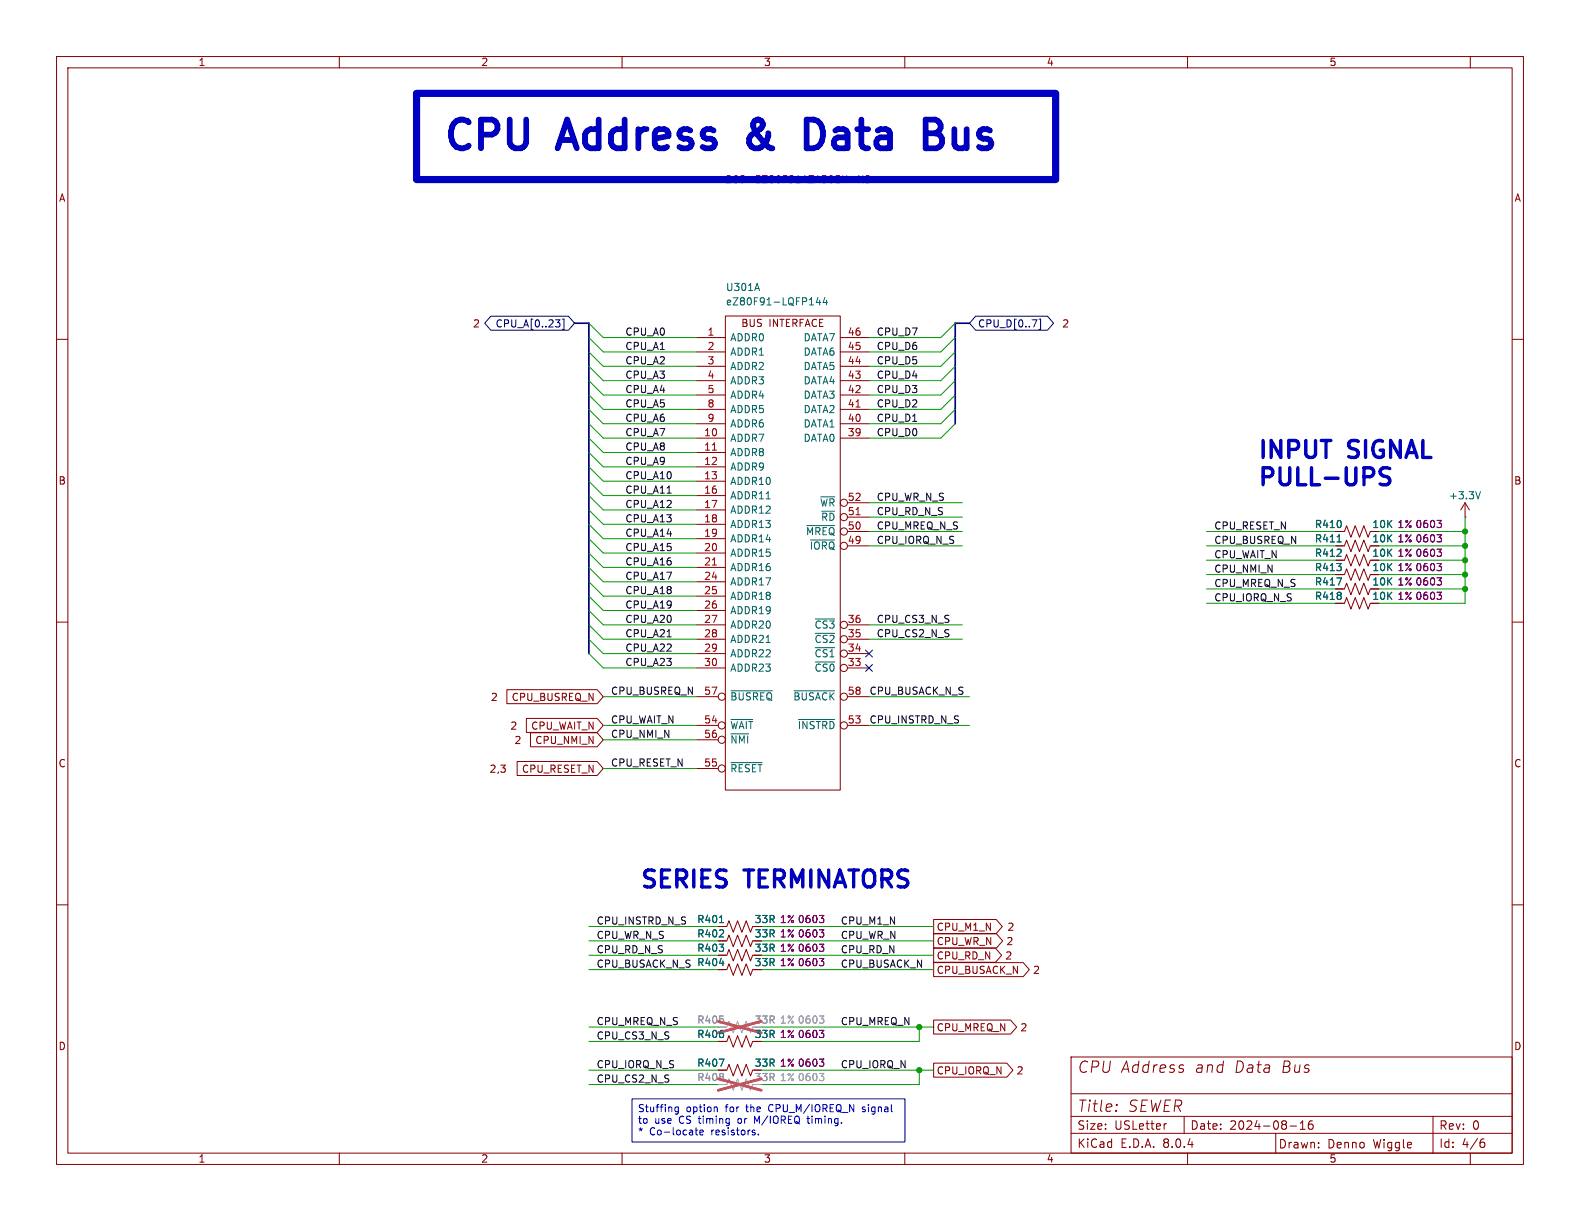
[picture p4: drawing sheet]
<svg xmlns="http://www.w3.org/2000/svg" width="279mm" height="216mm" viewBox="0 0 279 216" stroke-linecap="round" stroke-linejoin="round" font-family="sans-serif">
<g fill="none" stroke="#840000" stroke-width=".18">
<path d="M10 10h259.4v195.9h-259.4zM12 12h255.4v191.9h-255.4zM60 10v2M110 10v2M160 10v2M210 10v2M260 10v2M10 60h2M123.2 59.7h5.1M128.3 55.9h20.3v83.8h-20.3zM148.6 59.7h5.1M267.4 60h2"/>
<path d="M123.2 77.5h5.1M123.2 62.2h5.1M123.2 64.8h5.1M123.2 67.3h5.1M123.2 74.9h5.1M123.2 72.4h5.1M123.2 69.9h5.1M148.6 77.5h5.1M148.6 62.2h5.1M148.6 64.8h5.1M148.6 67.3h5.1M148.6 74.9h5.1"/>
<path d="M148.6 72.4h5.1M148.6 69.9h5.1M123.2 80h5.1M123.2 82.6h5.1M123.2 85.1h5.1M123.2 87.6h5.1M123.2 90.2h5.1M123.2 92.7h5.1M123.2 95.3h5.1M123.2 97.8h5.1M149.9 96.5h3.8M149.9 94h3.8"/>
<path d="M149.9 91.4h3.8M149.9 88.9h3.8M236.2 96.5h1.5l.4-1 .8 2 .7-2 .8 2 .8-2 .7 2 .4-1M236.2 94h1.5l.4-1 .8 2 .7-2 .8 2 .8-2 .7 2 .4-1M236.2 99.1h1.5l.4-1.1 .8 2.1 .7-2.1 .8 2.1 .8-2.1 .7 2.1 .4-1M259.1 91.4h.1M259.1 88.9l-.8 1.3M259.1 88.9v2.5M259.1 88.9l.7 1.3M10 110h2M123.2 100.3h5.1M123.2 102.9h5.1"/>
<path d="M123.2 105.4h5.1M123.2 108h5.1M123.2 110.5h5.1M123.2 113h5.1M123.2 115.6h5.1M123.2 118.1h5.1M149.9 110.5h3.8M149.9 113h3.8M149.9 115.6h3.8M149.9 118.1h3.8M236.2 101.6h1.5l.4-1 .8 2 .7-2 .8 2 .8-2 .7 2 .4-1M236.2 106.7h1.5l.4-1 .8 2 .7-2 .8 2 .8-2 .7 2 .4-1"/>
<path d="M236.2 104.1h1.5l.4-1 .8 2.1 .7-2.1 .8 2.1 .8-2.1 .7 2.1 .4-1.1M267.4 110h2M89.6 122h16l1.1 1.2-1.1 1.2h-16zM91.4 134.7h14.2l1.1 1.2-1.1 1.2h-14.2zM93.1 127h12.5l1.1 1.3-1.1 1.2h-12.5zM93.8 129.6h11.8l1.1 1.2-1.1 1.2h-11.8zM123.2 128.3h3.8M123.2 135.9h3.8M123.2 130.8h3.8M123.2 123.2h3.8M149.9 128.3h3.8M149.9 123.2h3.8"/>
<path d="M10 160h2M267.4 160h2M127 166.4h1.5l.4-1 .8 2 .7-2 .8 2 .8-2 .7 2 .4-1M127 163.8h1.5l.4-1 .8 2 .7-2 .8 2 .8-2 .7 2 .4-1M127 168.9h1.5l.4-1 .8 2 .7-2 .8 2 .8-2 .7 2 .4-1M127 171.5h1.5l.4-1.1 .8 2.1 .7-2.1 .8 2.1 .8-2.1 .7 2.1 .4-1M165.1 162.6h11.1l1 1.2-1 1.3h-11.1zM165.1 170.2h15.8l1.1 1.3-1.1 1.2h-15.8zM165.1 165.1h11.1l1.1 1.3-1.1 1.2h-11.1zM165.1 167.7h10.9l1.1 1.2-1.1 1.2h-10.9zM127 189.2h1.5l.4-1 .8 2 .7-2 .8 2 .8-2 .7 2 .4-1M127 184.2h1.5l.4-1.1 .8 2.1 .7-2.1 .8 2.1 .8-2.1 .7 2.1 .4-1"/>
<path d="M165.1 180.4h13.6l1.1 1.2-1.1 1.2h-13.6zM165.1 188h12.9l1.1 1.2-1.1 1.3h-12.9zM189.4 186.9h78v17h-78zM189.4 197.4h78M189.4 193.4h78M197.5 195.3l.1 .1-.1 .1M197.5 195.3l-.1 .1 .1 .1M197.5 195.3v.2M206.3 198.7l-.3 .1M209.4 197.4v3M228.1 199.1h1.2M229.9 199.7h.9"/>
<path d="M229.9 198.6l.5-.4v1.5M232.1 198.2a.59 .59 0 0 0-.7 .6v.6l.1 .2 .4 .1 .2-.2 .1-.5-.1-.2h-.5l-.2 .2M253.4 197.4v6.5M60 203.9v2M110 203.9v2M160 203.9v2M189.4 200.4h78M210 203.9v2M225.6 200.4v3.5M233.2 202.8v.2M233.2 202.1v.1M260 203.9v2"/>
<path d="M262 202h.3l.3 .2-.1 .5-.5 .2M262.4 201.4l-.4 .1"/>
<circle cx="127.6" cy="128.3" r=".63"/>
<circle cx="127.6" cy="130.8" r=".63"/>
<circle cx="127.6" cy="123.2" r=".63"/>
<circle cx="127.6" cy="135.9" r=".63"/>
</g>
<g fill="none" stroke="#840084" stroke-width=".18">
<path d="M150.3 31.8h1M152.6 31.1v1.2l-.7-1.2v1.2M153.2 31.1v1.2h.5l.2-.7M254.1 99.6h.8l-.4 .5M254.1 94.6h.8l-.4 .4M254.1 92h.8l-.4 .5M254.1 97.1h.8l-.4 .5M254.7 92.5l.2 .2v.3l-.2 .3M254.7 95l.2 .3v.3l-.2 .2M254.7 97.6l.2 .2v.3l-.2 .3M254.1 104.7h.8l-.4 .5M254.1 102.2h.8l-.4 .5"/>
<path d="M254.7 100.1l.2 .3v.3l-.2 .2M254.7 102.7l.2 .2v.3l-.2 .2M254.7 105.2l.2 .2v.3l-.2 .3M144.9 164.4h.8l-.4 .5M144.9 161.9h.8l-.4 .5M144.9 166.9h.8l-.4 .5M144.9 169.5h.8l-.4 .5M145.4 164.9l.3 .2v.3l-.3 .3M145.4 162.4l.3 .2v.3l-.3 .2M145.4 167.4l.3 .3v.3l-.3 .2M145.4 170l.3 .2v.3l-.3 .3M144.9 187.3h.8l-.4 .5"/>
<path d="M144.9 182.2h.8l-.4 .5M145.4 182.7l.3 .2v.3l-.3 .3M145.4 187.8l.3 .2v.3l-.3 .2"/>
</g>
<g fill="none" stroke="#006464" stroke-width=".18">
<path d="M133.9 50.1l.4 1.3M144.6 52.6l-.3 .9h.8M145 53.1v.8M145.9 52.6l-.3 .9h.7M146.2 53.1v.8M142.7 92.9h4.9M143.3 95.5h4.3M145.1 87.9h2.5M236.5 95.8h.7M261.8 86.9l-.4 1.3M144.2 117.1h3.4M144.2 114.5h3.4"/>
<path d="M144.2 112h3.4M144.2 109.4h3.4M236.4 102.2h.8l-.5 1.2M129.3 127.2h3.8M129.3 134.8h5.5M129.3 129.8h3.1M129.3 122.1h7.3M140.4 122.1h7.2M141.2 127.2h6.4M127.2 163.1h.8M127.2 170.3h.8M127.2 187.3h.8l-.5 1.2"/>
</g>
<path d="M126 79.6h.7M151.4 72h.7M126 99.9h.7M151.4 91h.7" fill="none" stroke="#a90000" stroke-width=".18"/>
<path d="M144.9 179.6h.8l-.4 .5M127 181.6h1.5l.4-1 .8 2 .7-2 .8 2 .8-2 .7 2 .4-1M127 191.8h1.5l.4-1 .8 2 .7-2 .8 2 .8-2 .7 2 .4-1M144.9 189.8h.8l-.4 .5M145.4 180.1l.3 .3v.3l-.3 .2M145.4 190.3l.3 .2v.3l-.3 .3" fill="none" stroke="#a1a1a1" stroke-width=".18"/>
<path d="M127 180.6l7.6 2M127 190.8l7.6 2M134.6 180.6l-7.6 2M134.6 190.8l-7.6 2" fill="none" stroke="#e65255" stroke-width=".46"/>
<path d="M86.8 55.9h13.7l1.1 1.3-1.1 1.2h-13.7l-1.1-1.2zM98.2 56.6h.8l-.4 .4M98.8 57l.2 .3v.3l-.2 .2M99.4 56.4h.3v1.8h-.3M172.5 55.9h12.7l1.1 1.3-1.1 1.2h-12.7l-1.1-1.2zM182.5 56.6h.8l-.5 1.2M183.7 56.4h.3v1.8h-.3M153.1 115l1.2 1.2M153.1 117.5l1.2 1.2M154.3 115l-1.2 1.2M154.3 117.5l-1.2 1.2" fill="none" stroke="#000084" stroke-width=".18"/>
<path d="M118 87.2h.7M118 112.6h.7" fill="none" stroke="#0f0f0f" stroke-width=".18"/>
<path d="M244.3 84l.3 .1a1.1 1.1 0 0 1 1.2 .8 .76 .76 0 0 1-.6 .8h-.7l-.4-.1M244.6 82.7l-.3 .2M245.3 82.7l.5 .2" fill="none" stroke="#0000c2" stroke-width=".6"/>
<g fill="none" stroke="#0000c2" stroke-width=".18">
<path d="M111.8 194.3h48.2v7.6h-48.2zM119.9 195.7v1.1l-.2 .2-.3-.1M119.9 195.8l-.3-.1-.3 .3 .2 .5h.4M123.1 199.4v1.1l.3 .2M126.5 195.7l.3 .2v.7M133.9 198.3l-.5-.9v1.2M142.9 197.4v1l.3 .2M152.5 196.5l.1 .1M152.7 195.7l-.2 .2 .2 .3M123.8 200v.6h.5M124.4 200v.1l-.6 .2M133.5 200.3v.3"/>
<path d="M134.1 200.6v.1"/>
</g>
<path d="M73.7 16.5h113v15.3h-113z" fill="none" stroke="#0000c2" stroke-width="1.3"/>
<g fill="none" stroke="#0000c2" stroke-width="1">
<path d="M82.9 21.6a1.75 1.75 0 0 0-2.7 .3M87.7 21.6l-.7-.5h-1.9v5.1M90.1 21.1v4.2M93 21.1v4.2M98.6 26.2l1.7-5.1 1.7 5.1M105.9 21.1v5.1M110.5 21.1v5.1M132.7 24l-.2 .5v.8l.2 .4M133.2 21.9l.2-.5 .5-.3 .8 .3 .2 .5M145.1 21.9l-.5-.5-.8-.3h-1.2v5.1h1.2l.8-.2 .5-.5M152.3 21.1v4.4M163.7 21.1h1.7a1.23 1.23 0 0 1 1 1.3 1.23 1.23 0 0 1-1 1.2 1.35 1.35 0 0 1 1.2 1.2 1.35 1.35 0 0 1-1 1.4h-1.9z"/>
<path d="M163.7 23.6h1.7"/>
</g>
<path d="M101.6 57.2h2.5v58.4M171.4 57.2h-2.5v17.7" fill="none" stroke="#000084" stroke-width=".3"/>
<g fill="none" stroke="#009600" stroke-width=".18">
<path d="M104.1 57.2l2.6 2.5h16.5M104.1 59.7l2.6 2.5h16.5M168.9 57.2l-2.5 2.5h-12.7M168.9 59.7l-2.5 2.5h-12.7M104.1 64.8l2.6 2.5h16.5M104.1 67.3l2.6 2.6h16.5M104.1 62.2l2.6 2.6h16.5M104.1 74.9l2.6 2.6h16.5M104.1 69.9l2.6 2.5h16.5M104.1 72.4l2.6 2.5h16.5M104.1 77.5l2.6 2.5h16.5M168.9 64.8l-2.5 2.5h-12.7"/>
<path d="M168.9 67.3l-2.5 2.6h-12.7M168.9 62.2l-2.5 2.6h-12.7M168.9 74.9l-2.5 2.6h-12.7M168.9 69.9l-2.5 2.5h-12.7M168.9 72.4l-2.5 2.5h-12.7M104.1 90.2l2.6 2.5h16.5M104.1 95.3l2.6 2.5h16.5M104.1 92.7l2.6 2.6h16.5M104.1 97.8l2.6 2.5h16.5M104.1 85.1l2.6 2.5h16.5M104.1 82.6l2.6 2.5h16.5M104.1 80l2.6 2.6h16.5"/>
<path d="M104.1 87.6l2.6 2.6h16.5M153.7 96.5h16.5M153.7 94h16.5M153.7 91.4h16.5M153.7 88.9h16.5M213.4 96.5h22.8M213.4 99.1h22.8M213.4 94h22.8M243.8 96.5h15.3M243.8 99.1h15.3M243.8 94h15.3M259.1 91.4v15.3h-15.3"/>
<path d="M104.1 110.5l2.6 2.5h16.5M104.1 108l2.6 2.5h16.5M104.1 115.6l2.6 2.5h16.5M104.1 113l2.6 2.6h16.5M104.1 105.4l2.6 2.6h16.5M104.1 102.9l2.6 2.5h16.5M104.1 100.3l2.6 2.6h16.5M153.7 113h16.5M153.7 110.5h16.5M213.4 101.6h22.8M213.4 104.1h22.8M213.4 106.7h22.8"/>
<path d="M243.8 101.6h15.3M243.8 104.1h15.3M106.7 128.3h16.5M106.7 123.2h16.5M106.7 135.9h16.5M106.7 130.8h16.5M153.7 128.3h17.7M153.7 123.2h17.7M104.1 166.4h22.9M104.1 163.8h22.9M104.1 168.9h22.9M104.1 171.5h22.9"/>
<path d="M134.6 166.4h30.5M134.6 163.8h30.5M134.6 168.9h30.5M134.6 171.5h30.5M104.1 189.2h22.9M104.1 184.2h22.9M104.1 181.6h22.9M104.1 191.8h22.9M134.6 189.2h30.5M134.6 181.6h30.5M162.6 181.6v2.6h-28M162.6 189.2v2.6h-28"/>
</g>
<g fill="#009600" stroke="#009600" stroke-width=".18">
<circle cx="162.6" cy="181.6" r=".46"/>
<circle cx="162.6" cy="189.2" r=".46"/>
<circle cx="259.1" cy="101.6" r=".46"/>
<circle cx="259.1" cy="104.1" r=".46"/>
<circle cx="259.1" cy="99.1" r=".46"/>
<circle cx="259.1" cy="96.5" r=".46"/>
<circle cx="259.1" cy="94" r=".46"/>
</g>
<g font-size="7.1" fill="#0000c2">
<text x="78.1" y="29.1">CPU</text>
<text x="99.5" y="29.1">Address</text>
<text x="134.7" y="29.1">&amp;</text>
<text x="146.9" y="29.1">Data</text>
<text x="169.9" y="29.1">Bus</text>
</g>
<g font-size="4.2" fill="#0000c2">
<text x="222.2" y="81.3">INPUT</text>
<text x="238.7" y="81.3">SIGNAL</text>
<text x="222.2" y="86.1">PULL-UPS</text>
<text x="113" y="157.2">SERIES</text>
<text x="132.1" y="157.2">TERMINATORS</text>
</g>
<g font-size="2.8" fill="#840000">
<text x="190.4" y="189.9">CPU Address</text>
<text x="211.2" y="189.9">and</text>
<text x="218.2" y="189.9">Data</text>
<text x="226.5" y="189.9">Bus</text>
<text x="190.4" y="196.8">Title:</text>
<text x="199.3" y="196.8">SEWER</text>
</g>
<g font-size="2.1" fill="#840000">
<text x="190.4" y="203.2">KiCad</text>
<text x="190.4" y="200">Size:</text>
<text x="197.1" y="200">USLetter</text>
<text x="198.1" y="203.2">E.D.A.</text>
<text x="205.7" y="203.2">8.0.4</text>
<text x="210.4" y="200">Date:</text>
<text x="217.4" y="200">2024-08-16</text>
<text x="226" y="203.3">Drawn:</text>
<text x="234.7" y="203.3">Denno</text>
<text x="242.9" y="203.3">Wiggle</text>
<text x="254.4" y="200">Rev:</text>
<text x="254.4" y="203.2">Id:</text>
<text x="258.5" y="203.2">4/6</text>
<text x="260.3" y="200">0</text>
</g>
<g font-size="1.8" fill="#840000">
<text x="35" y="11.9">1</text>
<text x="85" y="11.9">2</text>
<text x="135" y="11.9">3</text>
<text x="185" y="11.9">4</text>
<text x="235" y="11.9">5</text>
<text x="10.3" y="35.9">A</text>
<text x="267.7" y="35.9">A</text>
<text x="83.6" y="58.1">2</text>
<text x="131" y="58">BUS</text>
<text x="136" y="58">INTERFACE</text>
<text x="187.7" y="58.1">2</text>
<text x="10.3" y="85.9">B</text>
<text x="267.7" y="85.9">B</text>
<text x="242.6" y="93.6">10K</text>
<text x="242.6" y="101.2">10K</text>
<text x="242.6" y="96.1">10K</text>
<text x="242.6" y="98.7">10K</text>
<text x="242.6" y="106.3">10K</text>
<text x="242.6" y="103.7">10K</text>
<text x="86.7" y="124.1">2</text>
<text x="90.4" y="124.1">CPU_BUSREQ_N</text>
<text x="90.2" y="129.2">2</text>
<text x="90.9" y="131.8">2</text>
<text x="93.8" y="129.2">CPU_WAIT_N</text>
<text x="94.6" y="131.8">CPU_NMI_N</text>
<text x="10.3" y="135.9">C</text>
<text x="86.5" y="136.8">2,3</text>
<text x="92.2" y="136.8">CPU_RESET_N</text>
<text x="267.7" y="135.9">C</text>
<text x="133.4" y="166">33R 1% 0603</text>
<text x="133.4" y="163.4">33R 1% 0603</text>
<text x="165.5" y="164.8">CPU_M1_N</text>
<text x="165.5" y="167.3">CPU_WR_N</text>
<text x="177.9" y="167.3">2</text>
<text x="178.1" y="164.8">2</text>
<text x="133.4" y="168.5">33R 1% 0603</text>
<text x="133.4" y="171">33R 1% 0603</text>
<text x="165.5" y="172.4">CPU_BUSACK_N</text>
<text x="165.5" y="169.9">CPU_RD_N</text>
<text x="177.7" y="169.9">2</text>
<text x="182.6" y="172.4">2</text>
<text x="10.3" y="185.9">D</text>
<text x="133.4" y="183.7">33R 1% 0603</text>
<text x="165.5" y="182.6">CPU_MREQ_N</text>
<text x="180.4" y="182.6">2</text>
<text x="267.7" y="185.9">D</text>
<text x="133.4" y="188.8">33R 1% 0603</text>
<text x="165.5" y="190.2">CPU_IORQ_N</text>
<text x="179.7" y="190.2">2</text>
<text x="35" y="205.8">1</text>
<text x="85" y="205.8">2</text>
<text x="135" y="205.8">3</text>
<text x="185" y="205.8">4</text>
<text x="235" y="205.8">5</text>
</g>
<g font-size="1.8" fill="#840084">
<text x="128.2" y="32.6">269-EZ80F91AZA50EK-ND</text>
<text x="247" y="93.6">1% 0603</text>
<text x="247" y="101.2">1% 0603</text>
<text x="247" y="96.1">1% 0603</text>
<text x="247" y="98.7">1% 0603</text>
<text x="247" y="106.3">1% 0603</text>
<text x="247" y="103.7">1% 0603</text>
</g>
<g font-size="1.8" fill="#006464">
<text x="128.3" y="51.7">U301A</text>
<text x="128.3" y="54.2">eZ80F91-LQFP144</text>
<text x="129" y="60.6">ADDR0</text>
<text x="129" y="63.1">ADDR1</text>
<text x="129" y="65.6">ADDR2</text>
<text x="142" y="65.6">DATA5</text>
<text x="142" y="63.1">DATA6</text>
<text x="142" y="60.6">DATA7</text>
<text x="129" y="68.2">ADDR3</text>
<text x="129" y="70.7">ADDR4</text>
<text x="142" y="70.7">DATA3</text>
<text x="142" y="68.2">DATA4</text>
<text x="129" y="73.3">ADDR5</text>
<text x="129" y="75.8">ADDR6</text>
<text x="142" y="75.8">DATA1</text>
<text x="142" y="73.3">DATA2</text>
<text x="129" y="78.3">ADDR7</text>
<text x="129" y="80.9">ADDR8</text>
<text x="129" y="83.4">ADDR9</text>
<text x="142" y="78.3">DATA0</text>
<text x="129" y="86">ADDR10</text>
<text x="129" y="88.5">ADDR11</text>
<text x="144.9" y="89.8">~{WR}</text>
<text x="256.1" y="88.5">+3.3V</text>
<text x="129" y="91">ADDR12</text>
<text x="129" y="93.6">ADDR13</text>
<text x="142.4" y="94.8">~{MREQ}</text>
<text x="145.1" y="92.3">~{RD}</text>
<text x="232.4" y="93.6">R410</text>
<text x="129" y="96.1">ADDR14</text>
<text x="129" y="98.7">ADDR15</text>
<text x="129" y="101.2">ADDR16</text>
<text x="143.1" y="97.4">~{IORQ}</text>
<text x="232.4" y="101.2">R413</text>
<text x="232.4" y="96.1">R411</text>
<text x="232.4" y="98.7">R412</text>
<text x="129" y="103.7">ADDR17</text>
<text x="129" y="106.3">ADDR18</text>
<text x="232.4" y="106.3">R418</text>
<text x="232.4" y="103.7">R417</text>
<text x="129" y="108.8">ADDR19</text>
<text x="129" y="111.4">ADDR20</text>
<text x="129" y="113.9">ADDR21</text>
<text x="143.9" y="113.9">~{CS2}</text>
<text x="143.9" y="111.4">~{CS3}</text>
<text x="129" y="116.4">ADDR22</text>
<text x="129" y="119">ADDR23</text>
<text x="143.9" y="119">~{CS0}</text>
<text x="143.9" y="116.4">~{CS1}</text>
<text x="129" y="124.1">~{BUSREQ}</text>
<text x="140.2" y="124.1">~{BUSACK}</text>
<text x="129" y="129.1">~{WAIT}</text>
<text x="129" y="131.7">~{NMI}</text>
<text x="141" y="129.1">~{INSTRD}</text>
<text x="129" y="136.8">~{RESET}</text>
<text x="123.2" y="166">R402</text>
<text x="123.2" y="163.4">R401</text>
<text x="123.2" y="168.5">R403</text>
<text x="123.2" y="171">R404</text>
<text x="123.2" y="183.7">R406</text>
<text x="123.2" y="188.8">R407</text>
</g>
<g font-size="1.8" fill="#000084">
<text x="87.5" y="58.1">CPU_A[0..23]</text>
<text x="172.8" y="58.1">CPU_D[0..7]</text>
</g>
<g font-size="1.8" fill="#0f0f0f">
<text x="110.5" y="59.4">CPU_A0</text>
<text x="154.9" y="59.4">CPU_D7</text>
<text x="110.5" y="62">CPU_A1</text>
<text x="110.5" y="64.5">CPU_A2</text>
<text x="154.9" y="64.5">CPU_D5</text>
<text x="154.9" y="62">CPU_D6</text>
<text x="110.5" y="67">CPU_A3</text>
<text x="110.5" y="69.6">CPU_A4</text>
<text x="154.9" y="69.6">CPU_D3</text>
<text x="154.9" y="67">CPU_D4</text>
<text x="110.5" y="72.1">CPU_A5</text>
<text x="110.5" y="74.7">CPU_A6</text>
<text x="110.5" y="77.2">CPU_A7</text>
<text x="154.9" y="72.1">CPU_D2</text>
<text x="154.9" y="77.2">CPU_D0</text>
<text x="154.9" y="74.7">CPU_D1</text>
<text x="110.5" y="82.3">CPU_A9</text>
<text x="110.5" y="79.7">CPU_A8</text>
<text x="110.5" y="87.4">CPU_A11</text>
<text x="110.5" y="84.8">CPU_A10</text>
<text x="110.5" y="89.9">CPU_A12</text>
<text x="154.9" y="88.6">CPU_WR_N_S</text>
<text x="110.5" y="95">CPU_A14</text>
<text x="110.5" y="92.4">CPU_A13</text>
<text x="154.9" y="91.2">CPU_RD_N_S</text>
<text x="154.9" y="93.7">CPU_MREQ_N_S</text>
<text x="214.6" y="93.7">CPU_RESET_N</text>
<text x="110.5" y="97.5">CPU_A15</text>
<text x="110.5" y="100.1">CPU_A16</text>
<text x="154.9" y="96.3">CPU_IORQ_N_S</text>
<text x="214.6" y="101.3">CPU_NMI_N</text>
<text x="214.6" y="96.3">CPU_BUSREQ_N</text>
<text x="214.6" y="98.8">CPU_WAIT_N</text>
<text x="110.5" y="107.7">CPU_A19</text>
<text x="110.5" y="102.6">CPU_A17</text>
<text x="110.5" y="105.1">CPU_A18</text>
<text x="214.6" y="106.4">CPU_IORQ_N_S</text>
<text x="214.6" y="103.9">CPU_MREQ_N_S</text>
<text x="110.5" y="112.8">CPU_A21</text>
<text x="110.5" y="110.2">CPU_A20</text>
<text x="154.9" y="112.8">CPU_CS2_N_S</text>
<text x="154.9" y="110.2">CPU_CS3_N_S</text>
<text x="110.5" y="117.8">CPU_A23</text>
<text x="110.5" y="115.3">CPU_A22</text>
<text x="107.9" y="122.9">CPU_BUSREQ_N</text>
<text x="153.7" y="122.9">CPU_BUSACK_N_S</text>
<text x="107.9" y="130.5">CPU_NMI_N</text>
<text x="107.9" y="128">CPU_WAIT_N</text>
<text x="153.7" y="128">CPU_INSTRD_N_S</text>
<text x="107.9" y="135.6">CPU_RESET_N</text>
<text x="105.4" y="163.6">CPU_INSTRD_N_S</text>
<text x="105.4" y="166.1">CPU_WR_N_S</text>
<text x="148.6" y="166.1">CPU_WR_N</text>
<text x="148.6" y="163.6">CPU_M1_N</text>
<text x="105.4" y="168.6">CPU_RD_N_S</text>
<text x="105.4" y="171.2">CPU_BUSACK_N_S</text>
<text x="148.6" y="171.2">CPU_BUSACK_N</text>
<text x="148.6" y="168.6">CPU_RD_N</text>
<text x="105.4" y="181.3">CPU_MREQ_N_S</text>
<text x="105.4" y="183.9">CPU_CS3_N_S</text>
<text x="148.6" y="181.3">CPU_MREQ_N</text>
<text x="105.4" y="189">CPU_IORQ_N_S</text>
<text x="105.4" y="191.5">CPU_CS2_N_S</text>
<text x="148.6" y="189">CPU_IORQ_N</text>
</g>
<g font-size="1.8" fill="#a90000">
<text x="125" y="59.4">1</text>
<text x="149.8" y="59.4">46</text>
<text x="125" y="62">2</text>
<text x="125" y="64.5">3</text>
<text x="149.8" y="64.5">44</text>
<text x="149.8" y="62">45</text>
<text x="125" y="67.1">4</text>
<text x="125" y="69.6">5</text>
<text x="149.8" y="69.6">42</text>
<text x="149.8" y="67.1">43</text>
<text x="124.4" y="77.2">10</text>
<text x="125" y="72.1">8</text>
<text x="125" y="74.7">9</text>
<text x="149.8" y="77.2">39</text>
<text x="149.8" y="74.7">40</text>
<text x="149.8" y="72.1">41</text>
<text x="124.4" y="79.8">11</text>
<text x="124.4" y="82.3">12</text>
<text x="124.4" y="84.8">13</text>
<text x="124.4" y="87.4">16</text>
<text x="124.4" y="89.9">17</text>
<text x="149.8" y="88.6">52</text>
<text x="124.4" y="92.5">18</text>
<text x="124.4" y="95">19</text>
<text x="149.8" y="93.7">50</text>
<text x="149.8" y="91.2">51</text>
<text x="124.4" y="97.5">20</text>
<text x="124.4" y="100.1">21</text>
<text x="149.8" y="96.3">49</text>
<text x="124.4" y="102.6">24</text>
<text x="124.4" y="105.2">25</text>
<text x="124.4" y="107.7">26</text>
<text x="124.4" y="110.2">27</text>
<text x="124.4" y="112.8">28</text>
<text x="149.8" y="112.8">35</text>
<text x="149.8" y="110.2">36</text>
<text x="124.4" y="115.3">29</text>
<text x="124.4" y="117.9">30</text>
<text x="149.8" y="117.9">33</text>
<text x="149.8" y="115.3">34</text>
<text x="124.4" y="122.9">57</text>
<text x="149.8" y="122.9">58</text>
<text x="124.4" y="128">54</text>
<text x="124.4" y="130.6">56</text>
<text x="149.8" y="128">53</text>
<text x="124.4" y="135.6">55</text>
</g>
<g font-size="1.8" fill="#989898">
<text x="123.2" y="181.2">R405</text>
<text x="123.2" y="191.4">R408</text>
</g>
<g font-size="1.8" fill="#a1a1a1">
<text x="133.4" y="181.2">33R 1% 0603</text>
<text x="133.4" y="191.4">33R 1% 0603</text>
</g>
<g font-size="1.8" fill="#0000c2">
<text x="112.7" y="197">Stuffing</text>
<text x="121.3" y="197">option</text>
<text x="128.4" y="197">for</text>
<text x="132.3" y="197">the</text>
<text x="136.4" y="197">CPU_M/IOREQ_N</text>
<text x="153.2" y="197">signal</text>
<text x="112.7" y="199">to</text>
<text x="112.7" y="201.1">*</text>
<text x="114.9" y="201.1">Co-locate</text>
<text x="115.8" y="199">use</text>
<text x="120.2" y="199">CS timing</text>
<text x="125.9" y="201.1">resistors.</text>
<text x="130.9" y="199">or</text>
<text x="134" y="199">M/IOREQ</text>
<text x="143.7" y="199">timing.</text>
</g>
</svg>
